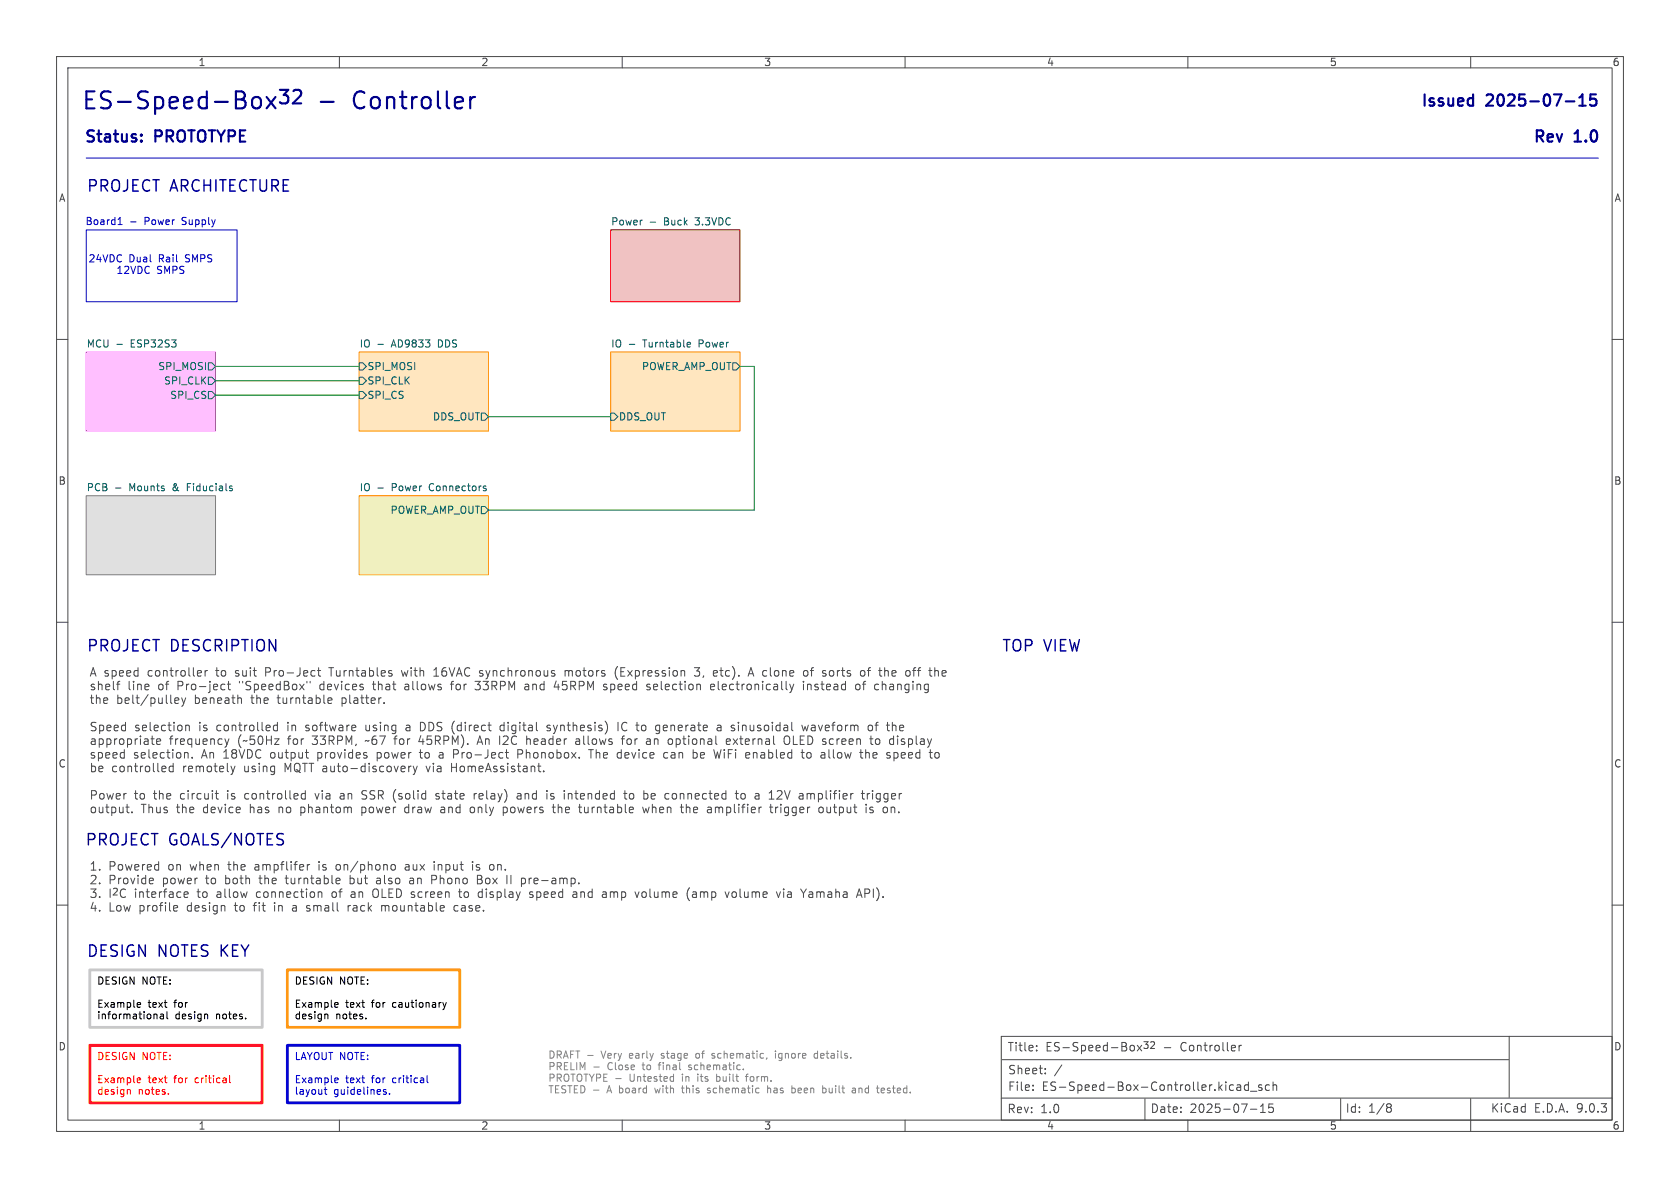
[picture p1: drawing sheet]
<svg xmlns="http://www.w3.org/2000/svg" width="297mm" height="210mm" viewBox="0 0 297 210" stroke-linecap="round" stroke-linejoin="round" font-family="sans-serif">
<g fill="none" stroke="#484848" stroke-width=".18">
<path d="M10 10h277v190h-277zM12 12h273v186h-273zM60 10v2M110 10v2M160 10v2M210 10v2M260 10v2M10 60h2M285 60h2M10 110h2M35.4 118.5l.2 .4-.7 .1M35.5 119.5h-.1"/>
<path d="M36.3 118.5v1M36.7 118.5l-.3 .1-.1 .2M56.1 118.5h.6M56.3 118v1.3l.4 .2M71 118.5l.3 1M76.7 119.5h.8M77.1 118l-.4 .5M84.8 119.5h.4M84.8 118.8v.2h.4M85.2 118.5l-.4 .1v.1M99.9 118.5v1M100.5 118.6l-.4-.1-.2 .2"/>
<path d="M109.2 117.8a1.72 1.72 0 0 0 0 2.3M122.8 118h.9l-.5 .6 .3 .1 .2 .2M123.7 119.2l-.3 .3h-.4l-.2-.1M126.6 118.5l.2 .4-.7 .1M126.8 119.5h-.2M132.3 119.5l.5-1.5 .5 1.5M132.4 119.1h.7M142.3 118.5l.4 .1 .1 .2v.6l-.5 .1M143.3 118.5h.5M143.5 118.1v1.4M147.1 118.5l-.3 .1-.2 .2 .1 .6 .4 .1M152.8 118.7v.7"/>
<path d="M153.3 118.5h.6M153.9 118l-.4 .2v1.3M157 118.6v.9M161.3 118.5h.6M161.9 118l-.3 .1M162.2 118.5h.6M165.8 118.6l.1 .9M285 110h2M26.7 130.6h.6M26.9 131.4l.4 .2M27.7 131.1l.7-.1-.1-.3-.4-.1-.2 .2 .1 .7h.5M30.6 134.9v1.5"/>
<path d="M30.6 135.5l-.4-.1-.3 .3v.4l.1 .3h.6M31 123.4v.9h.5M31.5 123.4l.1 .3-.7 .2M32.1 123.4l.4 1M32.5 124.4l-.2 .3-.2 .2M32.8 123.4l-.3 1M32.8 128.2v1M32.8 128.3l.2-.1 .4 .1 .1 .9M33.2 133.1l.1 .9M34 133.9v.1M38.3 139.8v1.2l.3 .3M39.3 120.9l.5 .1"/>
<path d="M39.8 130.6l.3 1M39.8 121.9h-.5M40.1 131.6l-.1 .4-.2 .1M40.2 120.9h.6M40.4 120.4v1.3l.4 .2M40.5 130.6l-.4 1M40.8 135.4l.4 1M41.2 136.4l-.2 .4M41.5 135.4l-.3 1M42.6 123.4l.1 1M49 128.3l-.4-.1-.3 .3v.4l.2 .2h.5M49 127.7v1.5"/>
<path d="M54 139.8v1.5M54.8 120.4v.3M58 124.3h.6M58 123.4h.5l.2 .3-.7 .2M64.3 139.8l-.3 .2v.3l.3 .2M67.9 124.2v.2M71.6 121.4v.5M71.8 128.7v.4M72.3 135.4v1M72.4 135.5l-.1 .2M73 135.4l.4 1M73.4 136.4l-.1 .4-.3 .1"/>
<path d="M73.8 135.4l-.4 1M74.4 130l-.4 1.1h1M74.7 127.7h-.4v1.5h.4M78.2 133.4h-.4a.29 .29 0 0 0-.2 .3 .29 .29 0 0 0 .2 .3h.4M79.6 120.9h.6M79.8 120.7v1.2M79.8 134.9v1.5M79.8 135.6h.9M80.2 132.5v1.5M80.2 133.3h.6M84 121.8l.2 .1h.4M84 120.4h.9l-.5 .6h.2"/>
<path d="M84.5 131.2h.7M84.8 130.1l-.5 1.5M89 128.2l-.5 .1-.1 .2 .1 .5 .5 .2M89.3 133h.6M89.5 133.8l.4 .2M91.5 133.3h.6M91.5 132.5v1.5M93.3 121.4h-.3a.29 .29 0 0 0-.3 .3 .29 .29 0 0 0 .3 .2h.3M96.1 136.3v.1M97.3 128.3l-.4-.1-.2 .2 .1 .2 .5 .2v.3h-.6M98.3 120.4l-.3 1h.9M102.4 130.7l.1 .1"/>
<path d="M102.5 131h-.5a.29 .29 0 0 0-.3 .3 .29 .29 0 0 0 .3 .3l.5-.1M104.5 132.5v1.5M106.8 121.4l.5 .1v.2v.2h-.5M106.8 121h.5M109.3 127.7v1.5M109.7 133l.1 .1M109.8 133.9l-.1 .1M109.8 132.5v1.5M109.8 130.6h.6M110.2 127.8l-.3 .5 .1 .5 .2 .3M110.3 130.1l-.3 .2v1.3M110.5 139.8v1.2l.3 .3"/>
<path d="M114.4 121.4l.5 .1 .1 .2-.1 .2h-.4M114.5 130.6h.3l.2 .2v.8M115 131.5l-.5 .1M115 131h-.5M116.5 128.2l.1 .1M116.6 129.1l-.1 .1M116.6 128.2l-.1 1.3M118 133.1l-.4-.1-.3 .3v.4l.2 .2h.5M118.8 130.7v.8M122.5 132.5v1.5M123.1 133.1l.2 .2v.4l-.3 .3h-.3M125.8 120.9l-.2 .3v.5l.2 .2h.5"/>
<path d="M126.1 120.9l.2 .4-.7 .1M126.8 128.3h.6l.1 .9M127.5 128.5l-.5 .1a.29 .29 0 0 0-.3 .3 .29 .29 0 0 0 .3 .3l.5-.1M127.5 132.5l-.4 1.5M128.4 131.1l.7-.1-.1-.3-.4-.1-.2 .2 .1 .7h.5M129.6 130.6l.8 1M130.2 139.8v1.2l.3 .3M130.4 130.6l-.8 1M130.5 127.7v.1M130.5 127.7v.1zM133.2 133v1M133.4 133l-.2 .2"/>
<path d="M136.3 140l.1-.2v1.5M137.5 139.8h.5l.3 .2M138.7 130.3a1.01 1.01 0 0 0 .3 1.3 .5 .5 0 0 0 .6-.5l-.1-.8M140.3 120.9l-.3 1M141.6 133h.6M141.8 128.2l.2 1 .3-.7 .3 .7 .3-1M141.9 133.9l.3 .1M142 120.9v1M142.8 121.1l.4-.2 .2 .3M142.8 120.9v1M143.4 133.3l-.3-.3-.3 .1-.2 .2v.4l.2 .2 .3 .1 .3-.3M143.5 128.7v.4"/>
<path d="M146.5 132.5v1.3l.3 .2M151.3 121.2l.2-.3 .4 .1 .1 .2v.5l-.1 .2h-.4l-.2-.2M152.5 120.9h.5M152.7 120.7v1.2M153 133.2l.3-.2 .3 .1 .1 .9M153 132.5v1.5M153.8 128.2l.3 .1 .2 .2-.1 .5-.4 .2M154.3 139.8v.1M154.7 128.2h.6M154.9 130.7l.4-.1 .2 .3v.4l-.2 .3-.4-.1-.1-.2v-.4zM155.3 127.7l-.4 .2v1.3M156 120.4v1.5"/>
<path d="M156.4 120.9l-.4 .2M158.2 133l.4 .1 .2 .2-.1 .6-.5 .1M158.3 128.3l.1 .9M158.7 130.1v.1M166 133.2v.5l-.2 .3M22.3 142.7h.5M22.5 143.6l.3 .1M23.3 143.5v.2M26.9 155.2l.2 .4-.7 .1M27 156.2h-.1M27.9 152.8l.1 .1M28 152.3v1.5"/>
<path d="M28 153.7l-.1 .1M32.6 157.7v.9h.6M33.2 157.7l.1 .3-.8 .1M38 140.3h.6M53.3 141l.2 .3 .5-.1M54 140.3h-.5l-.2 .2M54.3 152.8v1M54.8 152.8l-.3 .1-.2 .2M56.3 157.7h.5l.1 .9M59.5 153v.7M60 156.2h-.4M60 155.3l.1 .3-.7 .1"/>
<path d="M60.2 140.8v.4M61.9 154.7v1.5M61.9 156.2h.1M62.1 158.1v.5M64 142.7v1.5M64 143.6l.1 .1M64 141.2l.5 .1M64.1 142.7h-.1M66 157.4a1.01 1.01 0 0 0 .3 1.2M66.3 157.1l-.2 .1M67.1 155.7h-.3a.29 .29 0 0 0-.3 .2 .29 .29 0 0 0 .3 .3h.3M69.4 152.8l.4 .1 .1 .2-.1 .6-.4 .1"/>
<path d="M71.7 142.7l-.2 .3v.4l.3 .3M72.1 152.8l-.4 .1M72.2 153.2h-.4a.29 .29 0 0 0-.2 .3 .29 .29 0 0 0 .2 .3h.4M72.9 155.2l-.4 .1M73 155.7h-.4a.29 .29 0 0 0-.2 .2 .29 .29 0 0 0 .2 .3h.4M76.3 155.5h.6M76.8 152.3v.2M76.8 152.8v1M76.9 154.7h-.6v1.5M77 141.2h.6M77.6 140.3h-.3l-.3 .2 .1 .2 .5 .1M78.4 142.7h-.4"/>
<path d="M78.5 143.1h-.4a.29 .29 0 0 0-.2 .3 .29 .29 0 0 0 .2 .3h.4M81 157.6h.6M81.3 157.1v1.3l.3 .2M83.5 152.3v.2M83.5 152.8v1M83.8 142.7h-.4l-.3 .3v.4l.2 .2h.5M83.8 140.3v1M84.3 140.3h-.3l-.2 .2M84.4 154.7v1.5h.7M84.4 155.4h.5M84.7 158.6h.6M84.7 157.7h.6"/>
<path d="M84.9 155.4l.2 .1M85.1 155.3l-.2 .1M86.7 152.9l.3-.1 .3 .2M87.3 153.7l-.3 .1-.3-.1M89 142.7v1.5M89.6 142.8l.1 .2M89.7 143.4l-.3 .3-.4-.1M90.3 154.7v1.5M91.5 140.3h.5l.1 1M92.1 140.6l-.5 .1a.29 .29 0 0 0-.2 .3 .29 .29 0 0 0 .2 .3l.5-.1M92.6 155.2l.3 .3v.4l-.3 .3M93.7 157.7v.4l.5 .1 .1 .2-.3 .2h-.4"/>
<path d="M97.3 141.2l.5 .1M97.6 142.7h.6M97.8 140.3h-.4l-.1 .2 .1 .2 .4 .1M97.8 142.2v1.3l.4 .2M100.5 140.3v1M101 140.3h-.3l-.2 .1M101.3 158.6h.7M101.9 157.7l.1 .9M102 158l-.7 .1M102.3 142.7h.5M102.7 143.7h.1M103.3 142.7l.1 .9"/>
<path d="M107 157.6l.2 .3v.7M107.2 158.6h-.5M107.2 158l-.5 .1M110.3 140.3h.5M111.8 140.3h-.4l-.1 .2v.6l.5 .2M113.6 142.7l.3 1 .3-.7 .3 .7 .3-1M113.6 157.7l-.1 .2v.5l.1 .2M115.3 140.3l-.2 .2v.5l.2 .3M115.8 140.6l-.7 .2M118.8 141l.2 .2 .3 .1M119.3 140.3h-.3l-.2 .2M121.3 142.2v1.5"/>
<path d="M121.6 158.8l.3 .4M121.8 142.7l-.5 .1M121.9 156.9l-.3 .5M122.5 157.7h.5M123 158.1h-.4a.29 .29 0 0 0-.2 .3 .29 .29 0 0 0 .2 .2h.4M126.5 142.7v1M126.5 142.7v.1M129.9 157.6l-.4 .1-.1 .2 .1 .6 .4 .1M130 140.3h.5M131.1 140.3h.4l.3 .2v.5l-.3 .3-.4-.1-.1-.2v-.5zM136 142.7h.6M136.3 142.2v1.3l.3 .2"/>
<path d="M137.1 142.7v1M137.5 142.7h-.2l-.2 .3M138 157.6l-.4 1M138.3 140.2l-1 1.1h1M138.5 157.1v.2M138.5 157.6v1M143 158.6h.7M143 157.7h.6M143.1 140.3l.2 .2M143.3 140.5v.8M143.5 140.3l-.2 .2M143.7 158l-.7 .1"/>
<path d="M145.4 142.7l.1 .3v.4l-.1 .2-.4 .1M146.2 142.7v.8l.1 .1 .3 .1M152.3 140.3h.5M152.7 141.3h.1M153.3 140.3v1M153.6 157.2l-.7-.1v1.5M153.6 157.9h-.7M153.8 140.3h-.3l-.2 .2M154.3 140.3v1M154.3 142.7h-.3l-.2 .2v.2l.5 .1v.4h-.5M158.1 142.7l.1 1M10 160h2"/>
<path d="M30.9 160.1h.4l.1 .3-.7 .2M31.3 161l-.4 .1M51.8 160.6v.4M54.2 161l.4 .1M54.2 160.3l.2 .3M54.4 160.1l-.2 .2M61.5 160.1v1M62 160.1h-.3l-.2 .2M67.5 160.1v1M68 160.1h-.3l-.2 .1M81 160.1h-.5l-.2 .2v.5l.1 .2h.6M285 160h2"/>
<path d="M60 198v2M110 198v2M160 198v2M177 194.1h108M177 183.2h108v14.8h-108zM177.2 187.3h89.5M182.6 192.6v.2M182.6 191.8v.2M183.3 185.6v.2M183.3 184.9v.1M184.8 189.7v.1M184.8 188.9v.1"/>
<path d="M187.7 188.3l-1.3 1.9M202.4 194.3v3.7M203.9 184.1l.2 .3v.3l-.7 .6h.7M210 198v2M218.7 191.8h.6v1M219.1 184.8v1M219.3 192.1l-.5 .1a.29 .29 0 0 0-.2 .3 .29 .29 0 0 0 .2 .3l.5-.1M219.5 184.8l-.3 .1-.1 .2M220.7 191.8h-.4l-.3 .2v.5l.1 .2h.6M220.7 191.3v1.5M221.1 196.1h1.1M221.1 192.9h1.1"/>
<path d="M222.8 196.7h.9M222.8 195.6l.5-.4v1.5M223.1 191.8h-.4l-.2 .2 .1 .2 .5 .1v.4h-.6M224.4 191.8h-.4l-.3 .2v.5l.1 .2h.6M225.1 195.2h-.8v.7l.2-.2 .5 .1 .1 .2v.5l-.3 .2-.5-.2M225.1 191.9l.2-.1h.3l.1 1M225.1 191.3v1.5M237 194.2v3.8M245.4 195.8h.3M245.4 195.1l.4 .1 .2 .2-.3 .4M245.7 195.8l.2 .1 .1 .4-.2 .3h-.4M260 194.2v5.8"/>
<path d="M266.8 183.2v10.8"/>
</g>
<g fill="#ffe6bf" stroke="#ffe6bf" stroke-width=".18">
<path d="M63.5 62.2h22.9v14h-22.9z"/>
<path d="M107.9 62.2h22.9v14h-22.9z"/>
</g>
<path d="M63.5 87.6h22.9v14h-22.9z" fill="#f0f0bf" stroke="#f0f0bf" stroke-width=".18"/>
<path d="M15.2 62.2h22.9v14h-22.9z" fill="#ffbfff" stroke="#ffbfff" stroke-width=".18"/>
<path d="M15.2 87.6h22.9v14h-22.9z" fill="#e0e0e0" stroke="#e0e0e0" stroke-width=".18"/>
<path d="M107.9 40.6h22.9v12.7h-22.9z" fill="#f0c2c2" stroke="#f0c2c2" stroke-width=".18"/>
<path d="M63.5 62.2h22.9v14h-22.9zM107.9 62.2h22.9v14h-22.9z" fill="none" stroke="#f90" stroke-width=".18"/>
<g fill="none" stroke="#006464" stroke-width=".18">
<path d="M114.9 39.3h1M20.7 60.9h.9M36.8 66.7h.7l.6 .6-.6 .6h-.7zM36.8 69.2h.7l.6 .7-.6 .6h-.7zM36.8 64.1h.7l.6 .7-.6 .6h-.7zM63.5 66.7h.6l.7 .6-.7 .6h-.6zM63.5 69.2h.6l.7 .7-.7 .6h-.6zM63.5 64.1h.6l.7 .7-.7 .6h-.6zM66.8 60.9h1M85.1 73h.6l.7 .7-.7 .6h-.6zM107.9 73h.7l.6 .7-.6 .6h-.7zM111.3 60.9h.9"/>
<path d="M121.7 60.5l.3 .1 .1 .2-.6 .1M122 61.3l-.3 .1M129.5 64.1h.7l.6 .7-.6 .6h-.7zM20.4 86.3h1M41 86.4v.3M66.8 86.3h1M85.1 89.5h.6l.7 .7-.7 .6h-.6zM85.6 86.3l.3 .1 .1 .2-.2 .2h-.2M85.6 85.9l.3 .1"/>
</g>
<path d="M63.5 87.6h22.9v14h-22.9z" fill="none" stroke="#c2c200" stroke-width=".18"/>
<path d="M15.2 62.2h22.9v14h-22.9z" fill="none" stroke="#f0f" stroke-width=".18"/>
<g fill="none" stroke="#848484" stroke-width=".18">
<path d="M15.2 87.6h22.9v14h-22.9zM103.9 186.6h1M104.9 192.7h1M105 188.6h.9M108.9 190.7h.9M119 190.3l.1 .1M119.1 189.9v1.2M119.1 191.1h-.1M120.5 192.3h.4M120.6 191.9l.1 1.2M121.7 189l.2 .1M121.7 188.4l.2 .3"/>
<path d="M123.1 186.3l-.1 .2 .1 .5M125.1 193.1l.3 .1M125.4 192.3l-.3 .2v.2l.3 .1M125.8 187l.4 .1M126.2 186.2l-.4 .2 .1 .2h.3M126.7 189.9v1.2M126.7 191.1h.1M126.8 190.3l-.1 .1M131.4 189v.1M131.8 190.3h.5M132.3 189.9l-.3 .2v1M135.7 192.5l.4-.2 .1 .2"/>
<path d="M135.7 191.9v1.3M137.1 185.8v.1M137.1 186.2v.9M140.1 192.3l.4 .1 .1 .2-.1 .5-.4 .1M144.5 186.3l-.3-.1-.3 .3 .1 .5h.5M144.5 185.8v1.3M145.6 192.3l.3 .1 .1 .2v.5l-.4 .1M150.6 193l.2 .2 .4-.1M150.7 192.4h.5v.8M151.2 192.6l-.4 .1-.2 .2M155.8 192.5l.2-.2h.2l.2 .2M155.8 193l.2 .2 .3-.1"/>
<path d="M156.4 192.6l-.6 .2"/>
</g>
<path d="M107.9 40.6h22.9v12.7h-22.9z" fill="none" stroke="#c20000" stroke-width=".18"/>
<path d="M15.2 27.9h267.4M20.9 39.7h.7M21 38.7l.2-.3v1.3M23.1 39.2h1M15.2 40.6h26.7v12.7h-26.7z" fill="none" stroke="#0000c2" stroke-width=".18"/>
<path d="M38.1 64.8h25.4M38.1 67.3h25.4M38.1 69.9h25.4M86.4 73.7h21.5M130.8 64.8h2.5v25.4h-46.9" fill="none" stroke="#009600" stroke-width=".18"/>
<path d="M50.8 184.8h30.5v10.1h-30.5z" fill="none" stroke="#00f" stroke-width=".5"/>
<path d="M57.5 192.2v1.1l.3 .1M59.4 190.6h.3l.1 .3-.6 .1M59.7 191.3l-.3 .1M67.8 193l.5 .2v.2h-.4M67.8 192.7h.5M68.9 193.3v.1M75.5 190.1v1.1l.2 .2" fill="none" stroke="#00f" stroke-width=".18"/>
<path d="M50.8 171.5h30.5v10.1h-30.5z" fill="none" stroke="#f90" stroke-width=".5"/>
<g fill="none" stroke="#000" stroke-width=".18">
<path d="M24.4 177.2l.4 .1 .1 .2-.6 .1M24.8 178l-.4 .1M27.7 179.3l.1 .8M28.4 179.3h.4l.1 .8M28.9 179.6h-.4l-.2 .2 .2 .3 .4-.1M29.5 178.8v1.1l.2 .2M36.7 179.3v.8M58 179.4v.7M59.4 177.2l.3 .1 .1 .2-.6 .1M59.7 178l-.3 .1M64.7 180v.1M78.3 177.2l.3 .9"/>
<path d="M78.6 178.1l-.2 .3M78.9 177.2l-.3 .9"/>
</g>
<path d="M15.9 171.5h30.5v10.1h-30.5z" fill="none" stroke="#c8c8c8" stroke-width=".5"/>
<g fill="none" stroke="#000084" stroke-width=".38">
<path d="M52.2 15.9h.6a.65 .65 0 0 1 .3 1l-1.3 1.4h1.4M56.7 18h2.3M83.1 17.1v2M84 17.1a.77 .77 0 0 0-.9 .6M259.9 17.4h.5M260.4 16.7v2M260.4 18.6l-.5 .1M276.8 17.9h1.5M279.2 18.7h1.1M279.2 17.3l.6-.6v2M282.1 16.7h-.9l-.1 .9 .3-.2 .6 .1 .2 .3-.1 .7-.2 .2h-.5l-.3-.2M25 24.8l.1 .1-.1 .1"/>
<path d="M25 24.8l-.1 .1 .1 .1M25 23.8v.2M25 24.8v.2M25 23.8l.1 .1-.1 .1M25 23.8l-.1 .1 .1 .1"/>
</g>
<path d="M15.9 184.8h30.5v10.1h-30.5z" fill="none" stroke="#f00" stroke-width=".5"/>
<path d="M23 192.8v.6M24.4 190.6h.4l.1 .3-.6 .1M24.8 191.3l-.4 .1M29.8 193.3v.1M40.6 190.1v1.1l.2 .2" fill="none" stroke="#f00" stroke-width=".18"/>
<g font-size="4.2" fill="#000084">
<text x="14.3" y="19.8">ES-Speed-Box^{32}</text>
<text x="62.8" y="19.8">Controller</text>
</g>
<g font-size="2.8" fill="#000084">
<text x="250.9" y="19.3">Issued</text>
<text x="262.7" y="19.3">2025-07-15</text>
<text x="14.8" y="25.7">Status:</text>
<text x="27.5" y="25.7">PROTOTYPE</text>
<text x="270.7" y="25.7">Rev</text>
<text x="278.2" y="25.7">1.0</text>
<text x="15.2" y="34">PROJECT ARCHITECTURE</text>
<text x="15.2" y="115.3">PROJECT DESCRIPTION</text>
<text x="177" y="115.3">TOP VIEW</text>
<text x="15" y="149.6">PROJECT GOALS/NOTES</text>
<text x="15.2" y="169.3">DESIGN</text>
<text x="27.9" y="169.3">NOTES KEY</text>
</g>
<g font-size="2.1" fill="#484848">
<text x="15.7" y="119.9">A speed</text>
<text x="26.1" y="119.9">controller</text>
<text x="38.3" y="119.9">to</text>
<text x="41.9" y="119.9">suit</text>
<text x="47.3" y="119.9">Pro-Ject</text>
<text x="58.8" y="119.9">Turntables</text>
<text x="71.8" y="119.9">with</text>
<text x="77.6" y="119.9">16VAC</text>
<text x="85.8" y="119.9">synchronous</text>
<text x="101" y="119.9">motors</text>
<text x="110" y="119.9">(Expression</text>
<text x="124.3" y="119.9">3,</text>
<text x="127.8" y="119.9">etc).</text>
<text x="134.2" y="119.9">A clone</text>
<text x="144.2" y="119.9">of</text>
<text x="147.7" y="119.9">sorts</text>
<text x="154.6" y="119.9">of</text>
<text x="158.1" y="119.9">the</text>
<text x="162.9" y="119.9">off</text>
<text x="167.2" y="119.9">the</text>
<text x="15.7" y="122.3">shelf</text>
<text x="15.7" y="124.8">the</text>
<text x="20.5" y="124.8">belt/pulley</text>
<text x="22.5" y="122.3">line</text>
<text x="28" y="122.3">of</text>
<text x="31.5" y="122.3">Pro-ject</text>
<text x="34.4" y="124.8">beneath</text>
<text x="42.6" y="122.3">&quot;SpeedBox&quot;</text>
<text x="44.6" y="124.8">the</text>
<text x="49.4" y="124.8">turntable</text>
<text x="56.9" y="122.3">devices</text>
<text x="60.8" y="124.8">platter.</text>
<text x="66.5" y="122.3">that</text>
<text x="72.3" y="122.3">allows</text>
<text x="80.6" y="122.3">for</text>
<text x="85.1" y="122.3">33RPM</text>
<text x="93.9" y="122.3">and</text>
<text x="99.3" y="122.3">45RPM</text>
<text x="108.2" y="122.3">speed</text>
<text x="116" y="122.3">selection</text>
<text x="127.4" y="122.3">electronically</text>
<text x="143.9" y="122.3">instead</text>
<text x="153.4" y="122.3">of</text>
<text x="156.9" y="122.3">changing</text>
<text x="15.7" y="129.6">Speed</text>
<text x="15.7" y="132">appropriate</text>
<text x="23.7" y="129.6">selection</text>
<text x="29.9" y="132">frequency</text>
<text x="35.2" y="129.6">is</text>
<text x="38.4" y="129.6">controlled</text>
<text x="42" y="132">(~50Hz</text>
<text x="51.1" y="132">for</text>
<text x="51.1" y="129.6">in</text>
<text x="54.4" y="129.6">software</text>
<text x="55.5" y="132">33RPM,</text>
<text x="65.1" y="132">~67</text>
<text x="65.2" y="129.6">using</text>
<text x="70.3" y="132">for</text>
<text x="72.5" y="129.6">a</text>
<text x="74.8" y="132">45RPM).</text>
<text x="75.1" y="129.6">DDS (direct</text>
<text x="85.3" y="132">An I2C</text>
<text x="89.6" y="129.6">digital</text>
<text x="94.2" y="132">header</text>
<text x="98" y="129.6">synthesis)</text>
<text x="103.1" y="132">allows</text>
<text x="110.7" y="129.6">IC to</text>
<text x="111.5" y="132">for</text>
<text x="115.9" y="132">an</text>
<text x="117.7" y="129.6">generate</text>
<text x="119.9" y="132">optional</text>
<text x="128.7" y="129.6">a</text>
<text x="130.4" y="132">external</text>
<text x="131.4" y="129.6">sinusoidal</text>
<text x="140.7" y="132">OLED screen</text>
<text x="144.1" y="129.6">waveform</text>
<text x="155.9" y="129.6">of</text>
<text x="156.3" y="132">to</text>
<text x="159.4" y="129.6">the</text>
<text x="159.9" y="132">display</text>
<text x="15.7" y="134.4">speed</text>
<text x="15.7" y="136.8">be</text>
<text x="19.7" y="136.8">controlled</text>
<text x="23.5" y="134.4">selection.</text>
<text x="32.3" y="136.8">remotely</text>
<text x="35.7" y="134.4">An 18VDC</text>
<text x="43.3" y="136.8">using</text>
<text x="48.1" y="134.4">output</text>
<text x="50.6" y="136.8">MQTT auto-discovery</text>
<text x="56.5" y="134.4">provides</text>
<text x="67.2" y="134.4">power</text>
<text x="75" y="134.4">to</text>
<text x="76" y="136.8">via</text>
<text x="78.5" y="134.4">a</text>
<text x="80.5" y="136.8">HomeAssistant.</text>
<text x="81.1" y="134.4">Pro-Ject</text>
<text x="92.7" y="134.4">Phonobox.</text>
<text x="105.5" y="134.4">The</text>
<text x="110.6" y="134.4">device</text>
<text x="119" y="134.4">can</text>
<text x="124.3" y="134.4">be</text>
<text x="128.2" y="134.4">WiFi</text>
<text x="134" y="134.4">enabled</text>
<text x="144" y="134.4">to</text>
<text x="147.6" y="134.4">allow</text>
<text x="154.7" y="134.4">the</text>
<text x="159.5" y="134.4">speed</text>
<text x="15.7" y="141.7">Power</text>
<text x="23.7" y="141.7">to</text>
<text x="27.2" y="141.7">the</text>
<text x="32" y="141.7">circuit</text>
<text x="40.4" y="141.7">is</text>
<text x="43.7" y="141.7">controlled</text>
<text x="56.3" y="141.7">via</text>
<text x="60.8" y="141.7">an</text>
<text x="64.8" y="141.7">SSR (solid</text>
<text x="78.2" y="141.7">state</text>
<text x="85.1" y="141.7">relay)</text>
<text x="92.9" y="141.7">and</text>
<text x="98.3" y="141.7">is</text>
<text x="101.5" y="141.7">intended</text>
<text x="112.4" y="141.7">to</text>
<text x="115.9" y="141.7">be</text>
<text x="119.8" y="141.7">connected</text>
<text x="132.6" y="141.7">to</text>
<text x="136.1" y="141.7">a</text>
<text x="138.7" y="141.7">12V</text>
<text x="144.2" y="141.7">amplifier</text>
<text x="155.5" y="141.7">trigger</text>
<text x="15.7" y="144.1">output.</text>
<text x="24.9" y="144.1">Thus</text>
<text x="31.3" y="144.1">the</text>
<text x="36.1" y="144.1">device</text>
<text x="44.4" y="144.1">has</text>
<text x="49.7" y="144.1">no</text>
<text x="53.7" y="144.1">phantom</text>
<text x="64.6" y="144.1">power</text>
<text x="72.4" y="144.1">draw</text>
<text x="78.9" y="144.1">and</text>
<text x="84.3" y="144.1">only</text>
<text x="90.2" y="144.1">powers</text>
<text x="99.3" y="144.1">the</text>
<text x="104.1" y="144.1">turntable</text>
<text x="115.5" y="144.1">when</text>
<text x="122.4" y="144.1">the</text>
<text x="127.2" y="144.1">amplifier</text>
<text x="138.5" y="144.1">trigger</text>
<text x="147.2" y="144.1">output</text>
<text x="155.6" y="144.1">is</text>
<text x="158.9" y="144.1">on.</text>
<text x="15.7" y="154.2">1.</text>
<text x="19.2" y="154.2">Powered</text>
<text x="29.8" y="154.2">on</text>
<text x="33.8" y="154.2">when</text>
<text x="40.6" y="154.2">the</text>
<text x="45.4" y="154.2">ampflifer</text>
<text x="56.9" y="154.2">is</text>
<text x="60.1" y="154.2">on/phono</text>
<text x="72.5" y="154.2">aux</text>
<text x="77.7" y="154.2">input</text>
<text x="84.7" y="154.2">is</text>
<text x="87.9" y="154.2">on.</text>
<text x="15.7" y="156.6">2.</text>
<text x="15.7" y="159">3.</text>
<text x="15.7" y="161.5">4.</text>
<text x="19.2" y="156.6">Provide</text>
<text x="19.2" y="159">I^{2}C</text>
<text x="19.2" y="161.5">Low</text>
<text x="23.8" y="159">interface</text>
<text x="24.6" y="161.5">profile</text>
<text x="28.8" y="156.6">power</text>
<text x="33.2" y="161.5">design</text>
<text x="35.1" y="159">to</text>
<text x="36.6" y="156.6">to</text>
<text x="38.6" y="159">allow</text>
<text x="40.1" y="156.6">both</text>
<text x="41.8" y="161.5">to</text>
<text x="45.3" y="161.5">fit</text>
<text x="45.7" y="159">connection</text>
<text x="46.3" y="156.6">the</text>
<text x="49" y="161.5">in</text>
<text x="51.1" y="156.6">turntable</text>
<text x="52.4" y="161.5">a</text>
<text x="55.1" y="161.5">small</text>
<text x="59.2" y="159">of</text>
<text x="62.5" y="161.5">rack</text>
<text x="62.5" y="156.6">but</text>
<text x="62.8" y="159">an</text>
<text x="66.8" y="159">OLED screen</text>
<text x="67.4" y="156.6">also</text>
<text x="68.6" y="161.5">mountable</text>
<text x="73.4" y="156.6">an</text>
<text x="77.4" y="156.6">Phono</text>
<text x="81.6" y="161.5">case.</text>
<text x="82.4" y="159">to</text>
<text x="85.7" y="156.6">Box</text>
<text x="85.9" y="159">display</text>
<text x="91" y="156.6">II</text>
<text x="93.8" y="156.6">pre-amp.</text>
<text x="95.1" y="159">speed</text>
<text x="102.9" y="159">and</text>
<text x="108.3" y="159">amp</text>
<text x="114.3" y="159">volume</text>
<text x="123.5" y="159">(amp</text>
<text x="130.5" y="159">volume</text>
<text x="139.8" y="159">via</text>
<text x="144.3" y="159">Yamaha</text>
<text x="154.3" y="159">API).</text>
<text x="178" y="186.1">Title:</text>
<text x="178.1" y="190.1">Sheet:</text>
<text x="184.8" y="186.1">ES-Speed-Box^{32}</text>
<text x="205.7" y="186.1">-</text>
<text x="208.9" y="186.1">Controller</text>
<text x="178" y="197">Rev:</text>
<text x="178.1" y="193.1">File:</text>
<text x="183.9" y="197">1.0</text>
<text x="184.2" y="193.1">ES-Speed-Box-Controller.kicad_sch</text>
<text x="203.3" y="196.9">Date:</text>
<text x="210.3" y="196.9">2025-07-15</text>
<text x="237.8" y="196.9">Id:</text>
<text x="241.9" y="196.9">1/8</text>
<text x="263.5" y="196.9">KiCad</text>
<text x="271.2" y="196.9">E.D.A.</text>
<text x="278.8" y="196.9">9.0.3</text>
</g>
<g font-size="1.8" fill="#484848">
<text x="35" y="11.9">1</text>
<text x="85" y="11.9">2</text>
<text x="135" y="11.9">3</text>
<text x="185" y="11.9">4</text>
<text x="235" y="11.9">5</text>
<text x="285" y="11.9">6</text>
<text x="10.3" y="35.9">A</text>
<text x="285.3" y="35.9">A</text>
<text x="10.3" y="85.9">B</text>
<text x="285.3" y="85.9">B</text>
<text x="10.3" y="135.9">C</text>
<text x="285.3" y="135.9">C</text>
<text x="10.3" y="185.9">D</text>
<text x="285.3" y="185.9">D</text>
<text x="35" y="199.9">1</text>
<text x="85" y="199.9">2</text>
<text x="135" y="199.9">3</text>
<text x="185" y="199.9">4</text>
<text x="235" y="199.9">5</text>
<text x="285" y="199.9">6</text>
</g>
<g font-size="1.8" fill="#0000c2">
<text x="15" y="40">Board1</text>
<text x="25.6" y="40">Power</text>
<text x="32.4" y="40">Supply</text>
<text x="15.6" y="46.6">24VDC</text>
<text x="22.8" y="46.6">Dual</text>
<text x="28.2" y="46.6">Rail</text>
<text x="33" y="46.6">SMPS</text>
<text x="20.5" y="48.6">12VDC</text>
<text x="27.7" y="48.6">SMPS</text>
</g>
<g font-size="1.8" fill="#006464">
<text x="107.9" y="39.9">Power</text>
<text x="117.5" y="39.9">Buck</text>
<text x="123.2" y="39.9">3.3VDC</text>
<text x="15.2" y="61.5">MCU -</text>
<text x="23.2" y="61.5">ESP32S3</text>
<text x="27.9" y="65.6">SPI_MOSI</text>
<text x="63.5" y="61.5">IO</text>
<text x="64.9" y="65.6">SPI_MOSI</text>
<text x="69.3" y="61.5">AD9833</text>
<text x="77.7" y="61.5">DDS</text>
<text x="107.9" y="61.5">IO</text>
<text x="113.4" y="65.6">POWER_AMP_OUT</text>
<text x="113.8" y="61.5">Turntable</text>
<text x="123.8" y="61.5">Power</text>
<text x="28.9" y="68.2">SPI_CLK</text>
<text x="30" y="70.7">SPI_CS</text>
<text x="64.9" y="68.2">SPI_CLK</text>
<text x="64.9" y="70.7">SPI_CS</text>
<text x="76.4" y="74.5">DDS_OUT</text>
<text x="109.3" y="74.5">DDS_OUT</text>
<text x="15.2" y="86.9">PCB</text>
<text x="23" y="86.9">Mounts</text>
<text x="30.8" y="86.9">&amp;</text>
<text x="33.5" y="86.9">Fiducials</text>
<text x="63.5" y="86.9">IO</text>
<text x="69.3" y="86.9">Power</text>
<text x="76.1" y="86.9">Connectors</text>
<text x="68.9" y="91">POWER_AMP_OUT</text>
</g>
<g font-size="1.8">
<text x="17.1" y="174.4">DESIGN NOTE:</text>
<text x="17.1" y="178.5">Example</text>
<text x="26.2" y="178.5">text</text>
<text x="30.9" y="178.5">for</text>
<text x="52" y="174.4">DESIGN NOTE:</text>
<text x="52" y="178.5">Example</text>
<text x="61.1" y="178.5">text</text>
<text x="65.8" y="178.5">for</text>
<text x="69.7" y="178.5">cautionary</text>
<text x="17.1" y="180.5">informational</text>
<text x="30.9" y="180.5">design</text>
<text x="38.3" y="180.5">notes.</text>
<text x="52" y="180.5">design</text>
<text x="59.3" y="180.5">notes.</text>
</g>
<g font-size="1.8" fill="#f00">
<text x="17.1" y="187.7">DESIGN</text>
<text x="17.1" y="191.8">Example</text>
<text x="25.1" y="187.7">NOTE:</text>
<text x="26.2" y="191.8">text</text>
<text x="30.9" y="191.8">for</text>
<text x="34.8" y="191.8">critical</text>
<text x="17.1" y="193.9">design</text>
<text x="24.4" y="193.9">notes.</text>
</g>
<g font-size="1.8" fill="#00f">
<text x="52" y="187.7">LAYOUT NOTE:</text>
<text x="52" y="191.8">Example</text>
<text x="61.1" y="191.8">text</text>
<text x="65.9" y="191.8">for</text>
<text x="69.7" y="191.8">critical</text>
<text x="52" y="193.9">layout</text>
<text x="59" y="193.9">guidelines.</text>
</g>
<g font-size="1.8" fill="#848484">
<text x="96.8" y="187.5">DRAFT -</text>
<text x="96.8" y="189.5">PRELIM</text>
<text x="96.8" y="191.6">PROTOTYPE -</text>
<text x="106.4" y="187.5">Very</text>
<text x="107.5" y="189.5">Close</text>
<text x="111.4" y="191.6">Untested</text>
<text x="111.5" y="187.5">early</text>
<text x="113.9" y="189.5">to</text>
<text x="116.9" y="189.5">final</text>
<text x="117.4" y="187.5">stage</text>
<text x="120.9" y="191.6">in</text>
<text x="122.4" y="189.5">schematic.</text>
<text x="123.7" y="187.5">of</text>
<text x="123.8" y="191.6">its</text>
<text x="126.7" y="187.5">schematic,</text>
<text x="127.3" y="191.6">built</text>
<text x="132.8" y="191.6">form.</text>
<text x="138.1" y="187.5">ignore</text>
<text x="145.2" y="187.5">details.</text>
<text x="96.8" y="193.6">TESTED -</text>
<text x="107.5" y="193.6">A board</text>
<text x="116.3" y="193.6">with</text>
<text x="121.3" y="193.6">this</text>
<text x="125.9" y="193.6">schematic</text>
<text x="136.7" y="193.6">has</text>
<text x="141.2" y="193.6">been</text>
<text x="146.9" y="193.6">built</text>
<text x="152.3" y="193.6">and</text>
<text x="156.9" y="193.6">tested.</text>
</g>
</svg>
